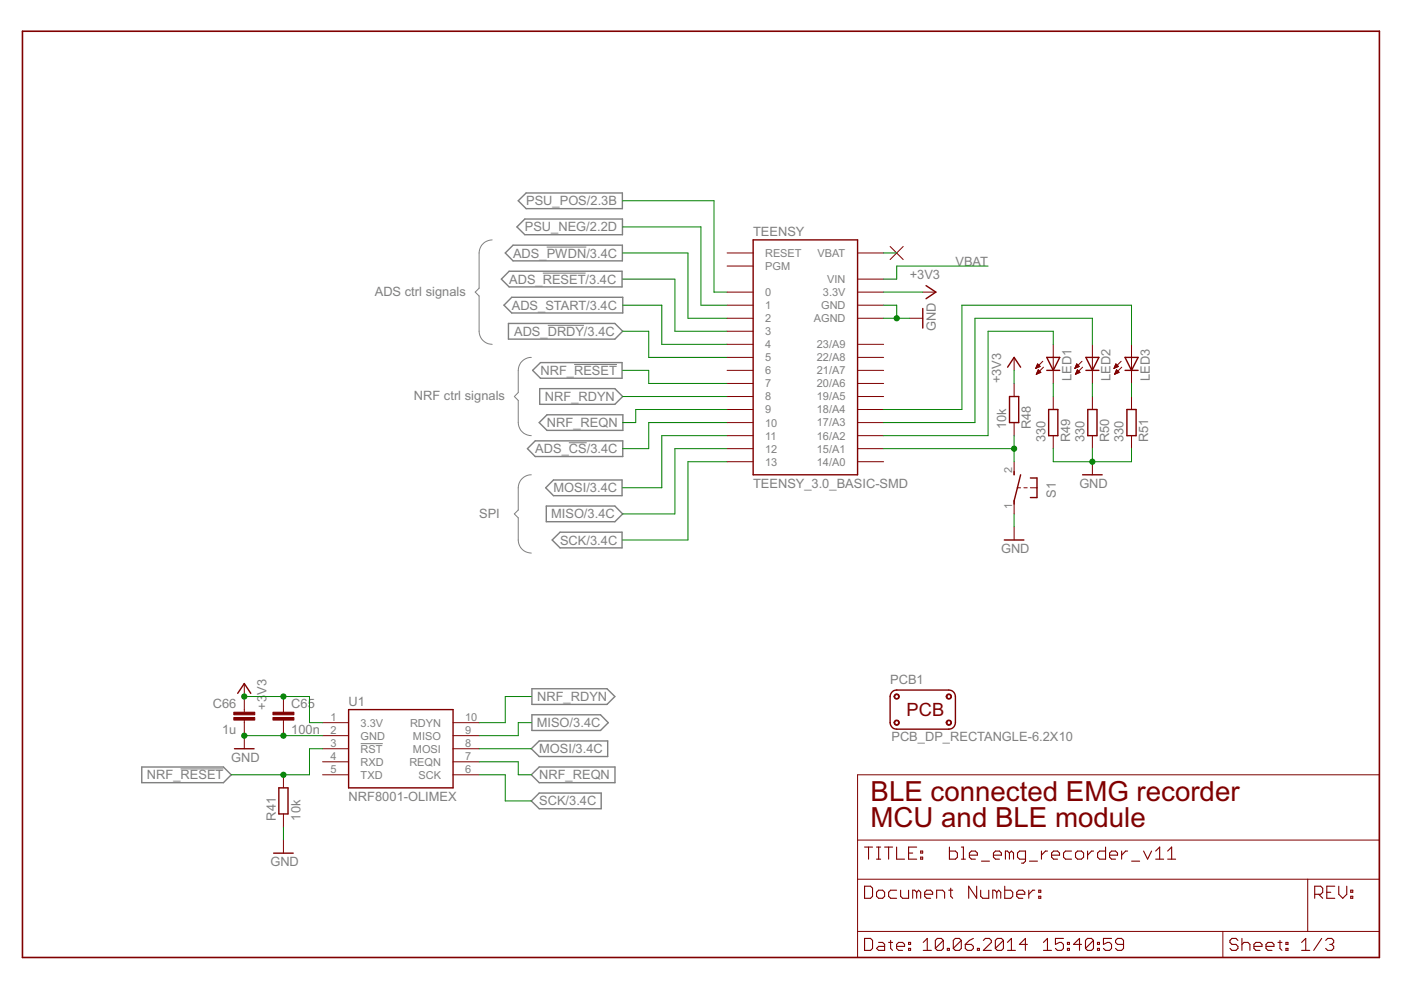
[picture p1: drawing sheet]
<svg xmlns="http://www.w3.org/2000/svg" width="297mm" height="210mm" viewBox="0 0 297 210" stroke-linecap="round" stroke-linejoin="round" font-family="sans-serif">
<path d="M104.4 50.9a2.82 2.82 0 0 0-2.8 2.7v7.5l-.8 .8 .8 .9v7.4a2.78 2.78 0 0 0 2.8 2.8M115.1 57.9h9.1M115.9 52.4h8.4M112.6 75.8a2.78 2.78 0 0 0-2.7 2.7v4.7l-.8 .9 .8 .8v4.7a2.82 2.82 0 0 0 2.7 2.8M116.1 69h7.7M121.7 77.3h9.1M120.6 93.9h3.8M112.6 100.7a2.78 2.78 0 0 0-2.7 2.7v4.7l-.8 .9 .8 .8v4.7a2.78 2.78 0 0 0 2.7 2.8M76.5 157.7h4.7M38.3 163h9.1" fill="none" stroke="#808080" stroke-width=".21"/>
<g fill="none" stroke="#808080" stroke-width=".3">
<path d="M107.1 53.6l1.7-1.6h23.2v3.3h-23.2zM107.9 57.5h24v3.3h-24l-1.6-1.6zM109.6 48.1l1.7-1.7h20.7v3.4h-20.7zM109.9 42.6l1.6-1.7h20.5v3.3h-20.5zM107.8 68.6h22.6l1.6 1.6-1.6 1.7h-22.6zM108.5 63h23.5v3.4h-23.5l-1.7-1.7zM112.9 78.5l1.7-1.6h17.3v3.3h-17.3zM111.8 95.1l1.7-1.6h18.5v3.3h-18.5zM114.3 89.6l1.7-1.7h16.1v3.3h-16.1zM114.4 82.4h16l1.6 1.7-1.6 1.6h-16zM115.7 103.4l1.6-1.6h14.6v3.3h-14.6zM115.8 107.3h14.6l1.6 1.7-1.6 1.6h-14.6z"/>
<path d="M117.1 114.5l1.6-1.7h13.2v3.4h-13.2zM112.6 158.7l1.7-1.6h14.5v3.3h-14.5zM112.8 151.6h14.5l1.7 1.6-1.7 1.7h-14.5zM112.8 146h15.9l1.7 1.7-1.7 1.7h-15.9zM30.1 162.6h17.3l1.6 1.7-1.6 1.6h-17.3zM112.6 169.8l1.7-1.7h13.2v3.4h-13.2zM112.6 164.3l1.7-1.7h16.1v3.3h-16.1z"/>
</g>
<g fill="none" stroke="#800000" stroke-width=".21">
<path d="M154.2 53.6h5.5M154.2 56.4h5.5M181.8 59.2h5.5M181.8 53.6h5.5M188.7 52.3l2.8 2.7M191.5 52.3l-2.8 2.7M154.2 78.5h5.5M154.2 75.8h5.5M154.2 73h5.5M154.2 70.2h5.5M154.2 67.5h5.5M154.2 64.7h5.5"/>
<path d="M154.2 61.9h5.5M181.8 78.5h5.5M181.8 75.8h5.5M181.8 73h5.5M181.8 67.5h5.5M181.8 64.7h5.5M181.8 61.9h5.5M192.9 67.5h2.7M195.6 61.9h2.8M215 75.8v2.7M219.6 78h.1M219.7 77.9h.3"/>
<path d="M219.7 77.8h.7M219.8 79.2h.2M219.8 77.6h.7M219.8 79.1h.5M219.8 77.5h.5M219.9 79h.7M219.9 77.4h.3M219.9 78.8h.7M219.9 77.2h.2M220 77.2l.5 .5-.9 .4zM220 78.7h.5M220 78.6h.3"/>
<path d="M220.1 78.4h.1M220.1 78.4l.6 .6-1 .4zM221.1 76.6l-1.5 1.5M221.2 77.9l-1.5 1.5M223.3 73v8.3M227.9 78h.1M228 77.9h.3M228 77.8h.7M228 79.2h.3M228.1 77.6h.7M228.1 79.1h.5M228.1 77.5h.5"/>
<path d="M228.2 79h.7M228.2 77.4h.3M228.2 77.2h.2M228.2 78.8h.7M228.3 78.7h.4M228.3 77.2l.5 .5-.9 .4zM228.3 78.6h.3M228.4 78.4h.1M228.4 78.4l.6 .6-1 .4zM229.4 76.6l-1.5 1.5M229.5 77.9l-1.5 1.5M231.6 73v8.3"/>
<path d="M236.2 78h.1M236.3 77.9h.3M236.3 77.8h.7M236.3 79.2h.3M236.4 77.6h.7M236.4 79.1h.5M236.4 77.5h.5M236.5 79h.7M236.5 77.4h.3M236.5 77.2h.2M236.5 78.8h.7M236.6 78.7h.4"/>
<path d="M236.6 77.2l.5 .5-.9 .4zM236.6 78.6h.3M236.7 78.4h.1M236.7 78.4l.6 .6-1 .4zM237.7 76.6l-1.5 1.5M237.8 77.9l-1.5 1.5M239.9 73v8.3M154.2 95.1h5.5M154.2 92.4h5.5M154.2 89.6h5.5M154.2 86.8h5.5M154.2 84.1h5.5"/>
<path d="M154.2 81.3h5.5M154.2 97.9h5.5M181.8 95.1h5.5M181.8 92.4h5.5M181.8 89.6h5.5M181.8 86.8h5.5M181.8 84.1h5.5M181.8 81.3h5.5M181.8 97.9h5.5M215 81.3v2.8M215 89.6v2.8M215 97.9v2.8"/>
<path d="M223.3 84.1v2.7M223.3 92.4v2.7M231.6 84.1v2.7M231.6 92.4v2.7M231.6 97.9v2.8M239.9 84.1v2.7M239.9 92.4v2.7M215 106.2v2.8M215 111.7v2.8M215.7 103.4h.7M217.1 103.4h.7M218.5 103.4h1.4"/>
<path d="M51.8 144.9v6.1M51.8 152.7v6M60.1 147.7v3.3M60.1 152.7v3.3M68.4 153.2h5.5M68.4 156h5.5M68.4 158.7h5.5M96.1 153.2h5.5M96.1 156h5.5M96.1 158.7h5.5M60.1 164.3v2.7M60.1 172.6v2.7"/>
<path d="M60.1 178.1v2.8M68.4 161.5h5.5M68.4 164.3h5.5M96.1 161.5h5.5M96.1 164.3h5.5M181.8 164.3h110.7v38.7h-110.7zM181.8 178.1h110.7M181.8 186.4h110.7M181.8 197.5h110.7M259.3 197.5v5.5M277.3 186.4v11.1"/>
</g>
<g fill="none" stroke="#800000" stroke-width=".3">
<path d="M159.7 50.9h22.1v49.8h-22.1zM195.6 65.4v4.2M196.3 60.6l2.1 1.3-2.1 1.4M213.6 77.9l1.4-2.1 1.4 2.1M221.9 75.8h2.8l-1.4 2.7zM221.9 78.5h2.8M230.2 78.5h2.8M230.2 75.8h2.8l-1.4 2.7zM238.5 78.5h2.8M238.5 75.8h2.8l-1.4 2.7zM214 84.1h2v5.5h-2zM215 100v.7"/>
<path d="M222.3 86.8h2v5.6h-2zM230.6 86.8h2v5.6h-2zM238.9 86.8h2v5.6h-2zM212.9 114.5h4.2M216.4 100.7l-1.4 5.5v.7M218.5 101.3h1.4v4.2h-1.4M229.5 100.7h4.2M49.7 158.7h4.2M50.4 147l1.4-2.1 1.4 2.1M73.9 150.5h22.2v16.5h-22.2zM189.3 146.6l.8-.3h11.1l.6 .1 .5 .4 .3 .9v5.5l-.2 .6-.6 .7-.6 .1h-11.1l-.6-.1-.6-.7-.2-.6v-5.5l.2-.6zM59.1 167h2v5.6h-2z"/>
<path d="M58 180.9h4.2"/>
</g>
<g fill="#800000" stroke="#800000" stroke-width=".21">
<path d="M57.9 152.1h4.4v.6h-4.4z"/>
<path d="M57.9 151h4.4v.6h-4.4z"/>
<path d="M49.6 152.1h4.4v.6h-4.4z"/>
<path d="M49.6 151h4.4v.6h-4.4z"/>
</g>
<path d="M4.8 6.6h287.7v196.4h-287.7z" fill="none" stroke="#800000" stroke-width=".34"/>
<g fill="none" stroke="#800000" stroke-width=".23">
<path d="M183.3 179.6h1.7M184.1 179.6v2.6M185.8 179.6h.9M186.3 179.6v2.6M187.6 179.6h1.7M188.4 179.6v2.6M190.1 179.6v2.6h1.7M194.4 179.6h-1.8v2.6h1.8M201.3 179.6v2.6h1.3l.4-.5v-.8l-.4-.5h-1.3M203.8 179.6h.5v2.6M234.4 179.6v2.6h-1.3l-.4-.5v-.8l.4-.5h1.3M183.3 187.9h1.3l.4 .4v1.7l-.4 .5h-1.3z"/>
<path d="M183.3 199h1.3l.4 .4v1.7l-.4 .4h-1.3zM185.8 189.2l.5-.5h.8l.5 .5v.8l-.5 .5h-.8l-.5-.5zM185.8 182.2h.9M186.3 199.8h.8l.5 .4v1.3h-1.3l-.5-.4 .5-.4h1.3M188.4 199.8h.9M188.8 199.4v1.7l.5 .4M190.1 188.7h-1.3l-.4 .5v.8l.4 .5h1.3M190.9 188.7v1.3l.5 .5h1.2v-1.8M192.6 199.8h.5v.4h-.5zM192.6 180.9h.9M194.4 189.2l-.5-.5h-.4v1.8M194.4 189.2l.4-.5 .4 .5v1.3"/>
<path d="M194.4 189.2v1.3M195.2 181.7h.4v.5h-.4zM195.2 180.4h.4v.5h-.4zM195.7 199.8l.9-.8v2.5M196 189.6h1.7v-.4l-.4-.5h-.8l-.5 .5v.8l.5 .5h.8M198.6 190.5v-1.8h1.3l.4 .5v1.3M200 199.4v1.7l-.4 .4h-.9l-.4-.4M200 199.4l-.4-.4h-.9l-.4 .4v1.7M200 199.4l-1.7 1.7M201.1 188.7h.9M201.6 188.3v1.7l.4 .5M203.8 199.4v1.7l-.4 .4h-.9l-.4-.4"/>
<path d="M203.8 199.4l-.4-.4h-.9l-.4 .4v1.7M203.8 199.4l-1.7 1.7M203.8 182.2h.9M205.5 181.3h1.7v-.4l-.4-.5h-.8l-.5 .5v.8l.5 .5h.8M206.4 199l-.9 .4-.8 .8M207.1 187.9v2.6l-1.7-2.6v2.6M207.9 188.7v1.3l.5 .5h1.2v-1.8M208.1 182.6h1.7M208.5 199.4l.4-.4h.9l.4 .4v.4l-1.7 1.7h1.7M210.6 181.3h1.7v-.4l-.4-.5h-.8l-.5 .5v.8l.5 .5h.8M211.3 189.2l-.4-.5h-.4v1.8M211.3 189.2v1.3"/>
<path d="M211.3 189.2l.5-.5 .4 .5v1.3M212.7 199.4v1.7l-.4 .4h-.8l-.5-.4M212.7 199.4l-.4-.4h-.8l-.5 .4v1.7M212.7 199.4l-1.7 1.7M213 187.9v2.6h1.3l.4-.5v-.8l-.4-.5h-1.3M213.6 199.8l.8-.8v2.5M214 180.9l-.4-.5h-.4v1.8M214 180.9v1.3M214 180.9l.4-.5 .5 .5v1.3M215.6 189.6h1.7v-.4l-.4-.5h-.9l-.4 .5v.8l.4 .5h.9M217.4 182.2h-1.2l-.5-.5v-.8l.5-.5h1.2v2.2l-.4 .4h-.4M218.1 188.7v1.8"/>
<path d="M218.3 182.6h1.7M219.4 188.7h-.4l-.9 .9M220.2 190h.5v.5h-.5zM220.2 188.7h.5v.5h-.5zM220.8 180.4v1.8M221.2 199.8l.9-.8v2.5M222.1 180.4h-.4l-.9 .9M222.9 181.3h1.7v-.4l-.4-.5h-.8l-.5 .5v.8l.5 .5h.8M225.5 199h-1.7v1.2l.8-.4h.4l.5 .4v.9l-.5 .4h-.8l-.4-.4M226.3 199.8h.4v.4h-.4zM227.2 180.4h-1.3l-.4 .5v.8l.4 .5h1.3M228 180.9l.5-.5h.8l.4 .5v.8l-.4 .5h-.8l-.5-.5z"/>
<path d="M230.6 180.4v1.8M231.8 199.4v1.7l-.4 .4h-.8l-.5-.4M231.8 199.4l-.4-.4h-.8l-.5 .4v1.7M231.8 199.4l-1.7 1.7M231.9 180.4h-.5l-.8 .9M232.7 199.8h.4v.4h-.4zM235.2 181.3h1.7v-.4l-.4-.5h-.8l-.5 .5v.8l.5 .5h.8M235.7 199h-1.7v1.2l.8-.4h.4l.5 .4v.9l-.5 .4h-.8l-.4-.4M237.8 180.4v1.8M239.1 180.4h-.4l-.9 .9M239.9 182.6h1.7M242.5 180.4l.8 1.8 .9-1.8"/>
<path d="M245 182.2h1.7M245 180.4l.9-.8v2.6M247.6 182.2h1.7M247.6 180.4l.8-.8v2.6M262.5 199.4l-.5-.4h-.8l-.4 .4v.4l.4 .4h.8l.5 .5v.4l-.5 .4h-.8l-.4-.4M263.3 199v2.5M271 199.8h.8M271.4 199.4v1.7l.4 .4M272.6 199.8h.5v.4h-.5zM276 199.8l.8-.8v2.5M278.7 189.6h1.3l.4-.4v-.9l-.4-.4h-1.3v2.6M279.6 189.6l.8 .9"/>
<path d="M280.2 199l-1.7 2.5M281.1 199.4l.4-.4h.8l.5 .4v.4l-.5 .4M281.3 189.2h.9M283 187.9h-1.7v2.6h1.7M283.8 187.9v1.7l.9 .9 .8-.9v-1.7M286.4 190h.4v.5h-.4zM286.4 188.7h.4v.5h-.4zM190.1 200.7h1.7v-.5l-.4-.4h-.9l-.4 .4v.9l.4 .4h.9M192.6 201.1h.5v.4h-.5zM195.7 201.5h1.8M200.9 201.1h.4v.4h-.4zM204.7 200.2h1.3l.4 .5v.4l-.4 .4h-.9l-.4-.4z"/>
<path d="M207.2 201.1h.4v.4h-.4zM213.6 201.5h1.7M217.8 200.2h-1.7l1.3-1.2v2.5M221.2 201.5h1.7M226.3 201.1h.4v.4h-.4zM229.3 200.2h-1.7l1.3-1.2v2.5M232.7 201.1h.4v.4h-.4zM238.2 200.2h-1.3l-.4-.4v-.4l.4-.4h.9l.4 .4v1.7l-.4 .4h-.9l-.4-.4M263.3 200.2l.4-.4h.9l.4 .4v1.3M265.9 200.7h1.7v-.5l-.5-.4h-.8l-.4 .4v.9l.4 .4h.8M268.4 200.7h1.7v-.5l-.4-.4h-.9l-.4 .4v.9l.4 .4h.9M272.6 201.1h.5v.4h-.5z"/>
<path d="M276 201.5h1.7M281.9 200.2h.4M282.3 200.2l.5 .5v.4l-.5 .4h-.8l-.4-.4"/>
</g>
<g fill="#800000" stroke="#800000" stroke-width=".21">
<path d="M189.7 147.3a.57 .57 0 0 1 .9 .1 .57 .57 0 0 1-.3 .8 .57 .57 0 0 1-.8-.5h.2a.4 .4 0 0 1 .5-.4 .4 .4 0 0 1 .2 .6 .4 .4 0 0 1-.7-.1l-.2-.1z" fill-rule="evenodd"/>
<path d="M189.7 152.8a.57 .57 0 0 1 .9 .1 .57 .57 0 0 1-.3 .9 .57 .57 0 0 1-.8-.6h.2a.4 .4 0 0 1 .5-.4 .4 .4 0 0 1 .2 .7 .4 .4 0 0 1-.7-.1l-.2-.2z" fill-rule="evenodd"/>
<path d="M200.8 152.8a.57 .57 0 0 1 .9 .1 .57 .57 0 0 1-.4 .9 .57 .57 0 0 1-.7-.6h.2a.4 .4 0 0 1 .5-.4 .4 .4 0 0 1 .2 .7 .4 .4 0 0 1-.7-.1l-.2-.2z" fill-rule="evenodd"/>
<path d="M200.8 147.3a.57 .57 0 0 1 .9 .1 .57 .57 0 0 1-.4 .8 .57 .57 0 0 1-.7-.5h.2a.4 .4 0 0 1 .5-.4 .4 .4 0 0 1 .2 .6 .4 .4 0 0 1-.7-.1l-.2-.1z" fill-rule="evenodd"/>
</g>
<g fill="none" stroke="#008000" stroke-width=".21">
<path d="M132 53.6h13.9v13.9h8.3M132 48.1h16.6v16.6h5.6M132 42.6h19.4v19.3h2.8M132 59.2h11.1v11h11.1M187.3 53.6h2.8M209.5 56.4h-19.4v2.8h-2.8M132 64.7h8.3v8.3h13.9M132 70.2h5.5v5.6h16.7M132 78.5h5.5v2.8h16.7M187.3 67.5h5.6M187.3 64.7h2.8v2.8M187.3 61.9h8.3"/>
<path d="M215 78.5v2.8M223.3 73v-2.8h-13.8v22.2h-22.2M231.6 73v-5.5h-24.9v22.1h-19.4M239.9 73v-8.3h-36v22.1h-16.6M132 84.1h22.2M154.2 97.9h-8.3v16.6h-13.9M154.2 89.6h-16.7v5.5h-5.5M154.2 95.1h-11.1v13.9h-11.1M154.2 92.4h-13.9v11h-8.3M154.2 86.8h-19.4v2.8h-2.8M187.3 95.1h27.7M215 92.4v5.5"/>
<path d="M223.3 81.3v2.8M223.3 95.1v2.8h16.6v-2.8M231.6 81.3v2.8M231.6 95.1v2.8M239.9 81.3v2.8M215 109v2.7M51.8 156h16.6M51.8 147.7h13.8v5.5h2.8M68.4 158.7h-2.8v5.6h-16.6M101.6 158.7h11M112.6 153.2h-2.7v2.8h-8.3M112.6 147.7h-5.5v5.5h-5.5"/>
<path d="M60.1 175.3v2.8M101.6 164.3h5.5v5.5h5.5M101.6 161.5h8.3v2.8h2.7"/>
</g>
<g fill="#008000" stroke="#008000" stroke-width=".21">
<circle cx="190.1" cy="67.5" r=".55"/>
<circle cx="60.1" cy="156" r=".55"/>
<circle cx="51.8" cy="156" r=".55"/>
<circle cx="231.6" cy="97.9" r=".55"/>
<circle cx="60.1" cy="147.7" r=".55"/>
<circle cx="51.8" cy="147.7" r=".55"/>
<circle cx="60.1" cy="164.3" r=".55"/>
<circle cx="215" cy="95.1" r=".55"/>
</g>
<g font-size="6.6" fill="#800000">
<text x="184.6" y="169.8">BLE connected EMG recorder</text>
<text x="184.6" y="175.3">MCU and BLE module</text>
</g>
<text font-size="4.3" fill="#800000" x="192.2" y="151.8">PCB</text>
<g font-size="3" fill="#808080">
<text x="111.5" y="43.5">PSU_POS/2.3B</text>
<text x="111.3" y="49.1">PSU_NEG/2.2D</text>
<text x="159.7" y="50">TEENSY</text>
<text x="108.8" y="54.6">ADS_PWDN/3.4C</text>
<text x="192.9" y="59.2">+3V3</text>
<text x="202.6" y="56.4">VBAT</text>
<text x="79.5" y="62.8">ADS ctrl signals</text>
<text x="107.9" y="60.1">ADS_RESET/3.4C</text>
<text x="108.5" y="65.7">ADS_START/3.4C</text>
<text x="109" y="71.2">ADS_DRDY/3.4C</text>
<text x="198.4" y="70.2" transform="rotate(-90 198.4 70.2)">GND</text>
<text x="114.6" y="79.5">NRF_RESET</text>
<text x="212.2" y="81.3" transform="rotate(-90 212.2 81.3)">+3V3</text>
<text x="227.2" y="80.7" transform="rotate(-90 227.2 80.7)">LED1</text>
<text x="235.5" y="80.7" transform="rotate(-90 235.5 80.7)">LED2</text>
<text x="243.8" y="80.7" transform="rotate(-90 243.8 80.7)">LED3</text>
<text x="87.8" y="84.9">NRF ctrl signals</text>
<text x="115.5" y="85">NRF_RDYN</text>
<text x="116" y="90.6">NRF_REQN</text>
<text x="213.3" y="91" transform="rotate(-90 213.3 91)">10k</text>
<text x="218.6" y="91" transform="rotate(-90 218.6 91)">R48</text>
<text x="221.6" y="93.7" transform="rotate(-90 221.6 93.7)">330</text>
<text x="226.9" y="93.7" transform="rotate(-90 226.9 93.7)">R49</text>
<text x="229.9" y="93.7" transform="rotate(-90 229.9 93.7)">330</text>
<text x="235.2" y="93.7" transform="rotate(-90 235.2 93.7)">R50</text>
<text x="238.2" y="93.7" transform="rotate(-90 238.2 93.7)">330</text>
<text x="243.5" y="93.7" transform="rotate(-90 243.5 93.7)">R51</text>
<text x="113.5" y="96.1">ADS_CS/3.4C</text>
<text x="117.4" y="104.4">MOSI/3.4C</text>
<text x="159.7" y="103.4">TEENSY_3.0_BASIC-SMD</text>
<text x="223.9" y="105.5" transform="rotate(-90 223.9 105.5)">S1</text>
<text x="228.8" y="103.4">GND</text>
<text x="101.6" y="109.8">SPI</text>
<text x="116.9" y="109.9">MISO/3.4C</text>
<text x="118.7" y="115.5">SCK/3.4C</text>
<text x="212.2" y="117.3">GND</text>
<text x="56.5" y="147.3" transform="rotate(-90 56.5 147.3)">V3</text>
<text x="73.9" y="149.6">U1</text>
<text x="113.9" y="148.6">NRF_RDYN</text>
<text x="188.7" y="144.9">PCB1</text>
<text x="45.1" y="150">C66</text>
<text x="47.1" y="155.6">1u</text>
<text x="56.5" y="150.5" transform="rotate(-90 56.5 150.5)">+3</text>
<text x="61.8" y="155.6">100n</text>
<text x="61.8" y="150">C65</text>
<text x="113.8" y="154.2">MISO/3.4C</text>
<text x="49" y="161.5">GND</text>
<text x="114.3" y="159.7">MOSI/3.4C</text>
<text x="189" y="157.1">PCB_DP_RECTANGLE-6.2X10</text>
<text x="31.2" y="165.2">NRF_RESET</text>
<text x="114.3" y="165.3">NRF_REQN</text>
<text x="58.5" y="174" transform="rotate(-90 58.5 174)">R41</text>
<text x="63.7" y="174" transform="rotate(-90 63.7 174)">10k</text>
<text x="73.9" y="169.8">NRF8001-OLIMEX</text>
<text x="114.3" y="170.8">SCK/3.4C</text>
<text x="57.3" y="183.6">GND</text>
</g>
<g font-size="2.6" fill="#808080">
<text x="162.2" y="54.5">RESET</text>
<text x="162.2" y="57.2">PGM</text>
<text x="173.3" y="54.5">VBAT</text>
<text x="175.4" y="60">VIN</text>
<text x="162.2" y="65.5">1</text>
<text x="162.2" y="62.8">0</text>
<text x="174.1" y="65.5">GND</text>
<text x="174.5" y="62.8">3.3V</text>
<text x="162.2" y="71.1">3</text>
<text x="162.2" y="68.3">2</text>
<text x="172.6" y="68.3">AGND</text>
<text x="162.2" y="76.6">5</text>
<text x="162.2" y="73.8">4</text>
<text x="173.2" y="73.8">23/A9</text>
<text x="173.2" y="76.6">22/A8</text>
<text x="162.2" y="82.1">7</text>
<text x="162.2" y="79.4">6</text>
<text x="173.2" y="79.4">21/A7</text>
<text x="173.2" y="82.1">20/A6</text>
<text x="162.2" y="87.7">9</text>
<text x="162.2" y="84.9">8</text>
<text x="173.2" y="84.9">19/A5</text>
<text x="173.2" y="87.7">18/A4</text>
<text x="162.2" y="96">12</text>
<text x="162.2" y="93.2">11</text>
<text x="162.2" y="90.4">10</text>
<text x="173.2" y="90.4">17/A3</text>
<text x="173.2" y="93.2">16/A2</text>
<text x="173.2" y="96">15/A1</text>
<text x="162.2" y="98.7">13</text>
<text x="173.2" y="98.7">14/A0</text>
<text x="214.6" y="100.3" transform="rotate(-90 214.6 100.3)">2</text>
<text x="214.6" y="107.9" transform="rotate(-90 214.6 107.9)">1</text>
<text x="70.1" y="152.8">1</text>
<text x="70.1" y="155.6">2</text>
<text x="76.5" y="154">3.3V</text>
<text x="86.9" y="154">RDYN</text>
<text x="98.6" y="155.6">9</text>
<text x="98.6" y="152.8">10</text>
<text x="70.1" y="158.4">3</text>
<text x="70.1" y="161.1">4</text>
<text x="76.5" y="156.8">GND</text>
<text x="76.5" y="159.6">RST</text>
<text x="87.6" y="159.6">MOSI</text>
<text x="87.6" y="156.8">MISO</text>
<text x="98.6" y="161.1">7</text>
<text x="98.6" y="158.4">8</text>
<text x="70.1" y="163.9">5</text>
<text x="76.5" y="162.3">RXD</text>
<text x="76.5" y="165.1">TXD</text>
<text x="86.8" y="162.3">REQN</text>
<text x="88.7" y="165.1">SCK</text>
<text x="98.6" y="163.9">6</text>
</g>
</svg>
